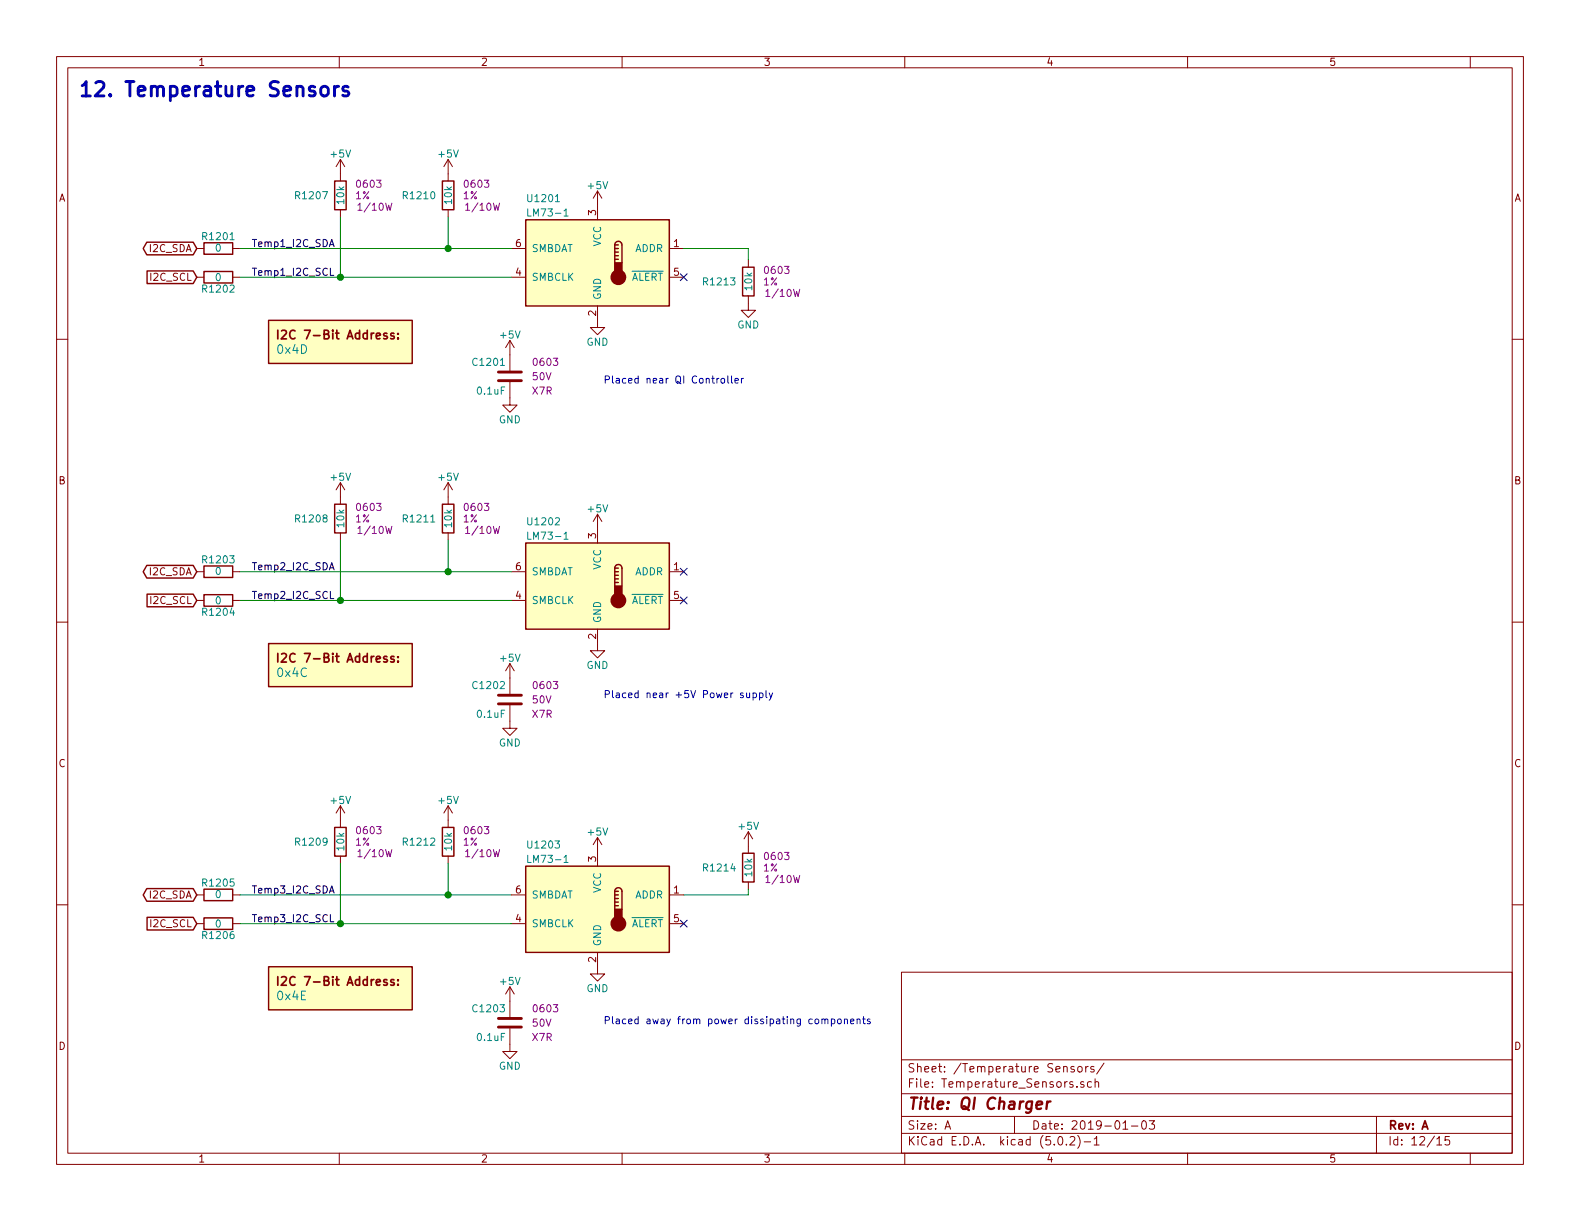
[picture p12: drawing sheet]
<svg xmlns="http://www.w3.org/2000/svg" width="279mm" height="216mm" viewBox="0 0 279 216" stroke-linecap="round" stroke-linejoin="round" font-family="sans-serif">
<g fill="none" stroke="#840000" stroke-width=".18">
<path d="M10 10h259.4v195.9h-259.4zM12 12h255.4v191.9h-255.4zM60 10v2M110 10v2M160 10v2M210 10v2M260 10v2M60.2 28.2v3.8M60.2 37.1v1.3M60.2 28.2l-.8 1.3M60.2 28.2l.8 1.3M79.2 28.2v3.8"/>
<path d="M79.2 37.1v1.3M79.2 28.2l-.7 1.3M79.2 28.2l.8 1.3M105.7 33.8v5.1M105.7 33.8l-.8 1.3M105.7 33.8l.7 1.3M10 60h2M34.8 43.9h1.3M34.8 49h1.3M41.1 43.9h1.3M41.1 49h1.3M90.4 43.9h2.6"/>
<path d="M90.4 49h2.6M105.7 54.1v3.8h1.2l-1.2 1.3-1.3-1.3h1.3M118.4 43.9h2.5M118.4 49h2.5M132.3 52.3v2.6h1.3l-1.3 1.2-1.2-1.2h1.2M132.3 46v1.2M267.4 60h2M90.2 67.6v4h1.2l-1.2 1.3-1.3-1.3h1.3M90.2 60.2v5.3M90.2 60.2l-.8 1.3M90.2 60.2l.7 1.3M60.2 85.3v3.9"/>
<path d="M60.2 94.2v1.3M60.2 85.3l-.8 1.3M60.2 85.3l.8 1.3M79.2 85.3v3.9M79.2 94.2v1.3M79.2 85.3l-.7 1.3M79.2 85.3l.8 1.3M105.7 90.9v5.1M105.7 90.9l-.8 1.3M105.7 90.9l.7 1.3M10 110h2M34.8 101.1h1.3"/>
<path d="M34.8 106.2h1.3M41.1 101.1h1.3M41.1 106.2h1.3M90.2 117.3v5.4M90.2 117.3l-.8 1.3M90.2 117.3l.7 1.3M90.4 101.1h2.6M90.4 106.2h2.6M105.7 111.3v3.8h1.2l-1.2 1.2-1.3-1.2h1.3M118.4 101.1h2.5M118.4 106.2h2.5M267.4 110h2"/>
<path d="M90.2 124.7v4.1h1.2l-1.2 1.2-1.3-1.2h1.3M10 160h2M34.8 158.2h1.3M41.1 158.2h1.3M60.2 142.5v3.8M60.2 151.4v1.3M60.2 142.5l-.8 1.3M60.2 142.5l.8 1.3M79.2 142.5v3.8M79.2 151.4v1.3M79.2 142.5l-.7 1.3M79.2 142.5l.8 1.3"/>
<path d="M90.4 158.2h2.6M105.7 148.1v5.1M105.7 148.1l-.8 1.3M105.7 148.1l.7 1.3M118.4 158.2h2.5M132.3 147.1v3.8M132.3 156v1.2M132.3 147.1l-.7 1.2M132.3 147.1l.8 1.2M267.4 160h2M34.8 163.3h1.3M41.1 163.3h1.3"/>
<path d="M90.2 174.5v5.3M90.2 174.5l-.8 1.3M90.2 174.5l.7 1.3M90.4 163.3h2.6M105.7 168.4v3.8h1.2l-1.2 1.3-1.3-1.3h1.3M118.4 163.3h2.5M159.4 171.9h108v32h-108zM90.2 181.9v4h1.2l-1.2 1.3-1.3-1.3h1.3M159.4 197.4h108M159.4 193.4h108M159.4 187.4h108M167.1 199.7l.5-1.5 .5 1.5"/>
<path d="M167.2 199.2h.8M179.4 197.4v3M189.9 188.6a.37 .37 0 0 0-.5 .2v.2l.5 .1 .1 .2-.2 .3-.4-.1M190.4 192.1v.2M190.7 188.7l.2-.1 .4 .1v.7l-.2 .2-.4-.2zM191.6 191.3h-.3l-.2 .2 .1 .2 .4 .1v.4h-.5M192 188.6v1M192.4 188.6l-.4 .2M193 191.3h-.4l-.3 .2 .1 .6 .2 .2 .4-.1M193.4 188.6h-.3l-.2 .2v.2l.5 .1v.4h-.5M193.6 191.4l.3-.1h.3l.1 1M193.6 190.8v1.5"/>
<path d="M195.2 188l-1.3 1.9M198.6 199.7h.8M200.1 199.1h1.1M202 198.3l.4-.1a.94 .94 0 0 1 0 1.5 .82 .82 0 0 1-.4-1.4zM203.2 198.2h1l-.5 .6 .4 .1v.6l-.2 .2-.7-.2M243.4 197.4v6.5M60 203.9v2M110 203.9v2M159.4 200.4h108M160 203.9v2M187.2 201.1l.4-.1a.94 .94 0 0 1 0 1.5 .79 .79 0 0 1-.4-1.4zM188.6 202.3v.2"/>
<path d="M189.2 201.1l.2-.1h.4l.2 .1 .1 .3-.1 .2-.8 .9h.9M190.6 200.8a1.71 1.71 0 0 1 0 2.2M191.7 201.9h1.2M193.5 201.4l.4-.4v1.5M193.5 202.5h.9M210 203.9v2M254.1 201.4l.4-.4v1.5M254.1 202.5h.8M256.3 201h-.7l-.1 .7 .2-.2 .5 .1 .2 .2-.1 .5-.2 .2-.6-.2M260 203.9v2"/>
</g>
<path d="M183.3 195.4l1-.2-.1-.4h-.5l-.4 .2v1l.2 .1 .6-.1M185.2 194.8l-.2 1.3M185.8 194.8a.55 .55 0 0 0-.7 .3" fill="none" stroke="#840000" stroke-width=".41"/>
<g fill="#ffffc2" stroke="#ffffc2" stroke-width=".18">
<path d="M93 38.9h25.4v15.2h-25.4z"/>
<path d="M93 96h25.4v15.3h-25.4z"/>
<path d="M93 153.2h25.4v15.2h-25.4z"/>
<path d="M47.5 56.6h25.4v7.7h-25.4z"/>
<path d="M47.5 113.8h25.4v7.6h-25.4z"/>
<path d="M47.5 170.9h25.4v7.7h-25.4z"/>
</g>
<g fill="none" stroke="#840000" stroke-width=".25">
<path d="M59.2 32h2v5.1h-2zM78.2 32h2.1v5.1h-2.1zM93 38.9h25.4v15.2h-25.4zM26 42.8h8.2l.6 1.1-.6 1.2h-8.2l-.7-1.2zM26 47.9h8.2l.6 1.1-.6 1.1h-8.2zM36.1 42.9h5v2.1h-5zM36.1 48h5v2h-5zM47.5 56.6h25.4v7.7h-25.4zM108.7 43.3a.63 .63 0 0 1 .6-.6 .63 .63 0 0 1 .7 .6v3.2M108.7 45.8h.6M108.7 45.2h.6M108.7 44.6h.6"/>
<path d="M108.7 43.9h.6M108.7 43.3v3.2M108.7 43.3h.6M131.3 47.2h2v5.1h-2zM26 100h8.2l.6 1.1-.6 1.1h-8.2l-.7-1.1zM59.2 89.2h2v5h-2zM78.2 89.2h2.1v5h-2.1zM93 96h25.4v15.3h-25.4zM26 105.1h8.2l.6 1.1-.6 1.1h-8.2zM36.1 100.1h5v2h-5zM36.1 105.2h5v2h-5zM47.5 113.8h25.4v7.6h-25.4z"/>
<path d="M108.7 100.5a.63 .63 0 0 1 .6-.7 .63 .63 0 0 1 .7 .7v3.1M108.7 100.5v3.1M108.7 103h.6M108.7 102.4h.6M108.7 101.7h.6M108.7 101.1h.6M108.7 100.5h.6M26 157.1h8.2l.6 1.1-.6 1.2h-8.2l-.7-1.2zM36.1 157.2h5v2.1h-5zM59.2 146.3h2v5.1h-2zM78.2 146.3h2.1v5.1h-2.1zM93 153.2h25.4v15.2h-25.4z"/>
<path d="M108.7 157.6a.63 .63 0 0 1 .6-.6 .63 .63 0 0 1 .7 .6v3.2M108.7 157.6v3.2M108.7 159.5h.6M108.7 158.9h.6M108.7 158.2h.6M108.7 157.6h.6M131.3 150.9h2v5.1h-2zM26 162.2h8.2l.6 1.1-.6 1.1h-8.2zM36.1 162.3h5v2h-5zM47.5 170.9h25.4v7.7h-25.4zM108.7 160.1h.6"/>
</g>
<g fill="#840000" stroke="#840000" stroke-width=".25">
<path d="M108.7 46.5h1.3v1.9h-1.3z"/>
<path d="M108.7 103.6h1.3v1.9h-1.3z"/>
<path d="M108.7 160.8h1.3v1.9h-1.3z"/>
<circle cx="109.3" cy="49" r="1.27"/>
<circle cx="109.3" cy="106.2" r="1.27"/>
<circle cx="109.3" cy="163.3" r="1.27"/>
</g>
<path d="M93.3 36.9v1.3h.6M99.7 37.3l.4-.4v1.3M99.7 38.2h.8M93.3 94.1v1.3h.6M99.7 94.4l.4-.3v1.3M99.7 95.4h.8M93.3 151.2v1.3h.6M99.7 151.6l.4-.4v1.3M99.7 152.5h.8" fill="none" stroke="#008484" stroke-width=".18"/>
<path d="M120.3 48.4l1.2 1.2M121.5 48.4l-1.2 1.2M120.3 105.6l1.2 1.2M120.3 100.5l1.2 1.2M121.5 105.6l-1.2 1.2M121.5 100.5l-1.2 1.2M120.3 162.7l1.2 1.2M121.5 162.7l-1.2 1.2" fill="none" stroke="#000084" stroke-width=".18"/>
<g fill="none" stroke="#008400" stroke-width=".18">
<path d="M60.2 38.4v10.6M79.2 38.4v5.5M42.4 43.9h48M42.4 49h48M120.9 43.9h11.4v2.1M60.2 95.5v10.7M79.2 95.5v5.6M42.4 101.1h48M42.4 106.2h48M42.4 158.2h48M60.2 152.7v10.6M79.2 152.7v5.5"/>
<path d="M132.3 157.2v1h-11.4M42.4 163.3h48"/>
</g>
<path d="M58.2 43.6l.5-1.3 .4 1.3M58.4 43.3h.6M58.4 47.4v1.3h.6M58.2 100.8l.5-1.3 .4 1.3M58.4 100.4h.6M58.4 104.6v1.2h.6M58.2 157.9l.5-1.3 .4 1.3M58.4 157.6h.6M58.4 161.7v1.3h.6" fill="none" stroke="#000" stroke-width=".18"/>
<g fill="#008400" stroke="#008400" stroke-width=".25">
<circle cx="79.2" cy="43.9" r=".51"/>
<circle cx="60.2" cy="49" r=".51"/>
<circle cx="79.2" cy="101.1" r=".51"/>
<circle cx="60.2" cy="106.2" r=".51"/>
<circle cx="79.2" cy="158.2" r=".51"/>
<circle cx="60.2" cy="163.3" r=".51"/>
</g>
<path d="M88.1 67.3h4.1M88.1 65.8h4.1M88.1 124.5h4.1M88.1 122.9h4.1M88.1 181.6h4.1M88.1 180.1h4.1" fill="none" stroke="#840000" stroke-width=".51"/>
<g fill="none" stroke="#840000" stroke-width=".3">
<path d="M49.1 58.4v1.5M49.8 58.5l.6-.1 .2 .1v.3l-.9 1.1h.9M69.7 59l-.4-.1-.2 .2 .1 .2 .5 .2v.3h-.6M70.4 59.8v.1M70.4 59v.1M49.1 115.5v1.6M49.8 115.7l.6-.2 .2 .2v.3l-.9 1.1h.9M69.7 116.1h-.4l-.2 .2 .1 .2 .5 .1v.4h-.6M70.4 116.9v.2M70.4 116.1v.2M49.1 172.7v1.5M49.8 172.8l.6-.1 .2 .1v.3l-.9 1.1h.9"/>
<path d="M69.7 173.3l-.4-.1-.2 .2 .1 .2 .5 .2v.3h-.6M70.4 174.1v.1M70.4 173.3v.1"/>
</g>
<g fill="none" stroke="#0000c2" stroke-width=".18">
<path d="M127.6 67l.3-.1 .2 .1-.1 .7h-.3l-.2-.2zM128.7 66.5v1.1l.2 .1M129.4 66.5v1.1l.1 .1M130 67.3l.6-.1-.1-.2-.4-.1-.1 .2v.6h.5M131.1 66.9v.8M131.5 66.9l-.4 .2M132 122.5l.1 .8 .3 .1 .2-.2M132.6 122.5v.9M133.2 122.6l.3-.1 .3 .3-.1 .5h-.5M133.2 122.5v1.3M134.3 122.6l.4-.1 .2 .3-.1 .5h-.5M134.3 122.5v1.3"/>
<path d="M135.5 122.1v1.1l.2 .2M136 122.5l.3 .9M136.6 122.5l-.4 1.2-.2 .1M152.7 179.8v1l.3 .2M145.3 180.3l.2-.1h.3l.1 .8M145.9 180.4l.1-.2h.4v.8M147 180.2h.4l.2 .2-.1 .6h-.5M147 180.2v1.3M148.2 180.3l.2-.1h.3l.1 .2-.1 .6h-.3l-.2-.1zM149.3 180.3l.2-.1h.3l.1 .8M149.3 180.2v.8M150.4 180.6l.6-.1v-.3h-.4l-.2 .2 .1 .6h.5"/>
<path d="M151.6 180.3l.1-.1h.3l.1 .8M151.6 180.2v.8M152.5 180.2h.5M153.8 180.2h-.3l-.1 .2v.1l.4 .2v.3h-.4"/>
</g>
<path d="M57 15.4a.69 .69 0 0 1 1.1 .3v.8a.7 .7 0 0 1-.7 .5 .7 .7 0 0 1-.7-.5v-.8zM59.2 15.3v1.7M59.9 15.3a.64 .64 0 0 0-.7 .4M61.6 15.4l-.6-.1-.4 .3 .1 .4 .9 .2 .1 .3-.1 .3-.3 .2-.7-.2" fill="none" stroke="#0000c2" stroke-width=".51"/>
<text font-size="3.5" fill="#0000c2" x="13.7" y="17.1">12. Temperature Sensors</text>
<text font-size="2.8" fill="#840000" x="160.4" y="196.2">Title: QI Charger</text>
<g font-size="2.1" fill="#840000">
<text x="50.6" y="60">I2C 7-Bit Address:</text>
<text x="50.6" y="117.1">I2C 7-Bit Address:</text>
<text x="50.6" y="174.3">I2C 7-Bit Address:</text>
<text x="160.4" y="189.6">Sheet: /Temperature Sensors/</text>
<text x="160.4" y="192.3">File: Temperature_Sensors.sch</text>
<text x="160.4" y="202.5">KiCad E.D.A. kicad (5.0.2)-1</text>
<text x="160.4" y="199.7">Size: A</text>
<text x="182.4" y="199.7">Date: 2019-01-03</text>
<text x="245.4" y="199.7">Rev: A</text>
<text x="245.4" y="202.5">Id: 12/15</text>
</g>
<g font-size="2.1" fill="#008484">
<text x="49.1" y="62.6">0x4D</text>
<text x="49.1" y="119.7">0x4C</text>
<text x="49.1" y="176.9">0x4E</text>
</g>
<g font-size="1.8" fill="#840000">
<text x="35" y="11.6">1</text>
<text x="85" y="11.6">2</text>
<text x="135" y="11.6">3</text>
<text x="185" y="11.6">4</text>
<text x="235" y="11.6">5</text>
<text x="10.4" y="35.6">A</text>
<text x="267.8" y="35.6">A</text>
<text x="105.4" y="38.1" transform="rotate(-90 105.4 38.1)">3</text>
<text x="26.5" y="44.6">I2C_SDA</text>
<text x="91.2" y="43.7">6</text>
<text x="119.2" y="43.7">1</text>
<text x="26.7" y="49.7">I2C_SCL</text>
<text x="91.2" y="48.8">4</text>
<text x="119.2" y="48.8">5</text>
<text x="105.4" y="55.9" transform="rotate(-90 105.4 55.9)">2</text>
<text x="10.4" y="85.6">B</text>
<text x="267.8" y="85.6">B</text>
<text x="105.4" y="95.2" transform="rotate(-90 105.4 95.2)">3</text>
<text x="26.5" y="101.7">I2C_SDA</text>
<text x="91.2" y="100.8">6</text>
<text x="119.2" y="100.8">1</text>
<text x="26.7" y="106.8">I2C_SCL</text>
<text x="91.2" y="105.9">4</text>
<text x="119.2" y="105.9">5</text>
<text x="105.4" y="113" transform="rotate(-90 105.4 113)">2</text>
<text x="10.4" y="135.6">C</text>
<text x="267.8" y="135.6">C</text>
<text x="105.4" y="152.4" transform="rotate(-90 105.4 152.4)">3</text>
<text x="26.5" y="158.9">I2C_SDA</text>
<text x="91.2" y="158">6</text>
<text x="119.2" y="158">1</text>
<text x="26.7" y="164">I2C_SCL</text>
<text x="91.2" y="163.1">4</text>
<text x="119.2" y="163.1">5</text>
<text x="105.4" y="170.2" transform="rotate(-90 105.4 170.2)">2</text>
<text x="10.4" y="185.6">D</text>
<text x="267.8" y="185.6">D</text>
<text x="35" y="205.5">1</text>
<text x="85" y="205.5">2</text>
<text x="135" y="205.5">3</text>
<text x="185" y="205.5">4</text>
<text x="235" y="205.5">5</text>
</g>
<g font-size="1.8" fill="#008484">
<text x="58.6" y="27.9">+5V</text>
<text x="77.6" y="27.9">+5V</text>
<text x="52.5" y="35.2">R1207</text>
<text x="71.5" y="35.2">R1210</text>
<text x="93.5" y="35.7">U1201</text>
<text x="104.1" y="33.5">+5V</text>
<text x="60.9" y="36" transform="rotate(-90 60.9 36)">10k</text>
<text x="79.9" y="36" transform="rotate(-90 79.9 36)">10k</text>
<text x="93.8" y="38.3">LM73-1</text>
<text x="36" y="42.5">R1201</text>
<text x="38.1" y="44.5">0</text>
<text x="94" y="44.6">SMBDAT</text>
<text x="106.3" y="43.6" transform="rotate(-90 106.3 43.6)">VCC</text>
<text x="112.2" y="44.6">ADDR</text>
<text x="36" y="51.7">R1202</text>
<text x="38.1" y="49.7">0</text>
<text x="94" y="49.7">SMBCLK</text>
<text x="106.3" y="53.1" transform="rotate(-90 106.3 53.1)">GND</text>
<text x="111.5" y="49.7">ALERT</text>
<text x="124.6" y="50.5">R1213</text>
<text x="133" y="51.3" transform="rotate(-90 133 51.3)">10k</text>
<text x="88.6" y="59.9">+5V</text>
<text x="130.4" y="58.1">GND</text>
<text x="83.8" y="64.7">C1201</text>
<text x="103.7" y="61.1">GND</text>
<text x="84.5" y="69.8">0.1uF</text>
<text x="88.2" y="74.9">GND</text>
<text x="58.6" y="85">+5V</text>
<text x="77.6" y="85">+5V</text>
<text x="52.5" y="92.4">R1208</text>
<text x="60.9" y="93.2" transform="rotate(-90 60.9 93.2)">10k</text>
<text x="71.5" y="92.4">R1211</text>
<text x="79.9" y="93.2" transform="rotate(-90 79.9 93.2)">10k</text>
<text x="93.5" y="92.9">U1202</text>
<text x="93.8" y="95.4">LM73-1</text>
<text x="104.1" y="90.6">+5V</text>
<text x="36" y="99.6">R1203</text>
<text x="38.1" y="101.7">0</text>
<text x="94" y="101.7">SMBDAT</text>
<text x="106.3" y="100.8" transform="rotate(-90 106.3 100.8)">VCC</text>
<text x="112.2" y="101.7">ADDR</text>
<text x="38.1" y="106.9">0</text>
<text x="94" y="106.8">SMBCLK</text>
<text x="111.5" y="106.8">ALERT</text>
<text x="36" y="108.9">R1204</text>
<text x="106.3" y="110.2" transform="rotate(-90 106.3 110.2)">GND</text>
<text x="88.6" y="117">+5V</text>
<text x="103.7" y="118.3">GND</text>
<text x="83.8" y="121.8">C1202</text>
<text x="84.5" y="126.9">0.1uF</text>
<text x="88.2" y="132">GND</text>
<text x="58.6" y="142.2">+5V</text>
<text x="77.6" y="142.2">+5V</text>
<text x="52.5" y="149.5">R1209</text>
<text x="71.5" y="149.5">R1212</text>
<text x="104.1" y="147.8">+5V</text>
<text x="130.7" y="146.7">+5V</text>
<text x="60.9" y="150.3" transform="rotate(-90 60.9 150.3)">10k</text>
<text x="79.9" y="150.3" transform="rotate(-90 79.9 150.3)">10k</text>
<text x="93.5" y="150">U1203</text>
<text x="93.8" y="152.6">LM73-1</text>
<text x="124.6" y="154.1">R1214</text>
<text x="133" y="154.9" transform="rotate(-90 133 154.9)">10k</text>
<text x="36" y="156.8">R1205</text>
<text x="38.1" y="158.8">0</text>
<text x="94" y="158.9">SMBDAT</text>
<text x="106.3" y="157.9" transform="rotate(-90 106.3 157.9)">VCC</text>
<text x="112.2" y="158.9">ADDR</text>
<text x="36" y="166">R1206</text>
<text x="38.1" y="164">0</text>
<text x="94" y="164">SMBCLK</text>
<text x="106.3" y="167.4" transform="rotate(-90 106.3 167.4)">GND</text>
<text x="111.5" y="164">ALERT</text>
<text x="83.8" y="179">C1203</text>
<text x="88.6" y="174.2">+5V</text>
<text x="103.7" y="175.4">GND</text>
<text x="84.5" y="184.1">0.1uF</text>
<text x="88.2" y="189.2">GND</text>
</g>
<g font-size="1.8" fill="#840084">
<text x="62.9" y="35.2">1%</text>
<text x="63.3" y="33.2">0603</text>
<text x="81.9" y="35.2">1%</text>
<text x="82.3" y="33.2">0603</text>
<text x="63.7" y="37.3">1/10W</text>
<text x="82.8" y="37.3">1/10W</text>
<text x="135" y="50.5">1%</text>
<text x="135.4" y="48.4">0603</text>
<text x="135.9" y="52.5">1/10W</text>
<text x="94.5" y="64.7">0603</text>
<text x="94.2" y="69.8">X7R</text>
<text x="94.2" y="67.2">50V</text>
<text x="62.9" y="92.4">1%</text>
<text x="63.3" y="90.3">0603</text>
<text x="63.7" y="94.4">1/10W</text>
<text x="81.9" y="92.4">1%</text>
<text x="82.3" y="90.3">0603</text>
<text x="82.8" y="94.4">1/10W</text>
<text x="94.2" y="124.4">50V</text>
<text x="94.5" y="121.8">0603</text>
<text x="94.2" y="126.9">X7R</text>
<text x="62.9" y="149.5">1%</text>
<text x="63.3" y="147.5">0603</text>
<text x="81.9" y="149.5">1%</text>
<text x="82.3" y="147.5">0603</text>
<text x="63.7" y="151.6">1/10W</text>
<text x="82.8" y="151.6">1/10W</text>
<text x="135" y="154.1">1%</text>
<text x="135.4" y="152.1">0603</text>
<text x="135.9" y="156.1">1/10W</text>
<text x="94.5" y="179">0603</text>
<text x="94.2" y="184.1">X7R</text>
<text x="94.2" y="181.5">50V</text>
</g>
<g font-size="1.8">
<text x="44.4" y="43.7">Temp1_I2C_SDA</text>
<text x="44.4" y="48.8">Temp1_I2C_SCL</text>
<text x="44.4" y="100.8">Temp2_I2C_SDA</text>
<text x="44.4" y="105.9">Temp2_I2C_SCL</text>
<text x="44.4" y="158">Temp3_I2C_SDA</text>
<text x="44.4" y="163.1">Temp3_I2C_SCL</text>
</g>
<g font-size="1.8" fill="#0000c2">
<text x="106.7" y="67.8">Placed near QI Controller</text>
<text x="106.7" y="123.4">Placed near +5V Power supply</text>
<text x="106.7" y="181.1">Placed away from power dissipating components</text>
</g>
</svg>
